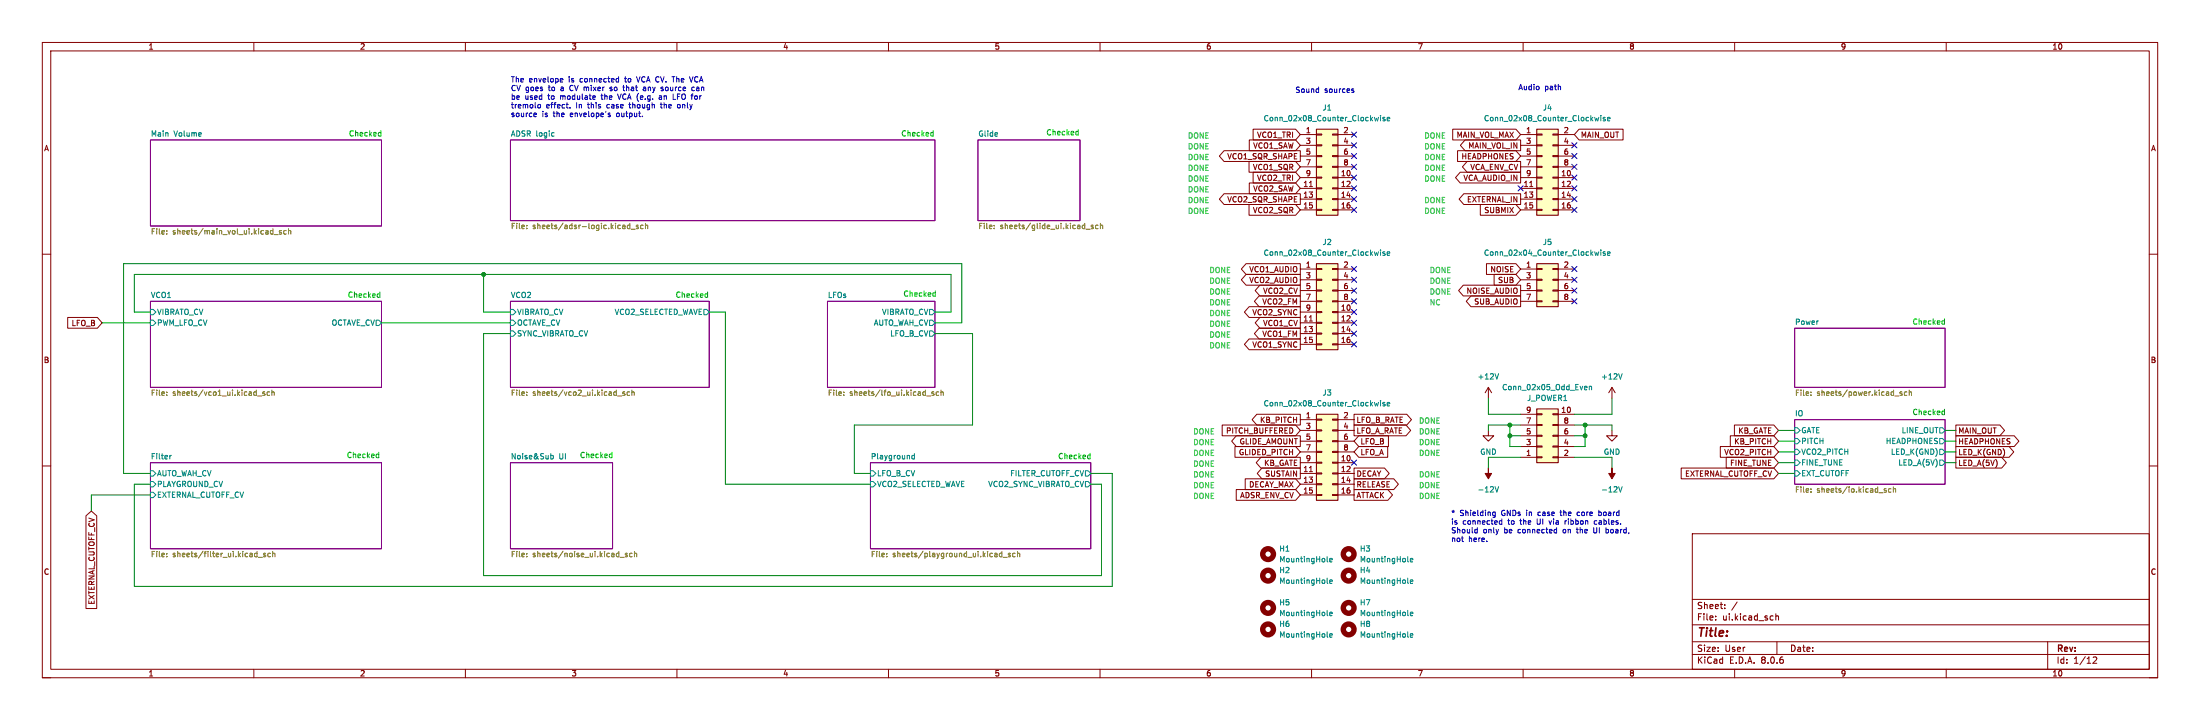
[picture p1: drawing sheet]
<svg xmlns="http://www.w3.org/2000/svg" width="520mm" height="170mm" viewBox="0 0 520 170" stroke-linecap="round" stroke-linejoin="round" font-family="sans-serif">
<g fill="none" stroke="#840000" stroke-width=".24">
<path d="M10 10h500v150h-500zM12 12h496v146h-496zM60 10v2M110 10v2M160 10v2M210 10v2M260 10v2M310 10v2M360 10v2M410 10v2M460 10v2M10 60h2"/>
<path d="M508 60h2M351.8 91.5l-.8 1.2M351.8 91.5v2.5M351.8 91.5l.8 1.2M10 110h2M351.8 101.6v1.3h1.3l-1.3 1.3-1.3-1.3h1.3M381 101.6v1.3h1.3l-1.3 1.3-1.3-1.3h1.3M508 110h2M400 126h108v32h-108zM60 158v2M110 158v2M160 158v2"/>
<path d="M210 158v2M260 158v2M310 158v2M360 158v2M400 154.5h108M400 151.5h108M400 147.5h108M400 141.5h108M405.5 146.3v.1M405.5 145.5v.1M407.7 143.6v.1M407.7 142.8v.1"/>
<path d="M410 158v2M410.6 142.1l-1.3 2M419.7 144.9v1.5M419.7 145.6l.6-.1 .1 .9M420 151.5v3M460 158v2M484 151.5v6.5M494.7 155.3l.6-.2 .3 .4-.9 1.1h.9M10 160h2M508 160h2"/>
</g>
<path d="M35.6 33h54.6v20.4h-54.6zM120.6 33h100.4v19.1h-100.4zM231.1 33h24.2v19.1h-24.2zM35.6 71.1h54.6v20.4h-54.6zM120.6 71.1h47v20.4h-47zM195.6 71.1h25.4v20.4h-25.4zM424.2 77.5h35.5v14h-35.5zM424.2 99.1h35.5v15.2h-35.5zM35.6 109.2h54.6v20.4h-54.6zM120.6 109.2h24.2v20.4h-24.2zM205.7 109.2h52.1v20.4h-52.1z" fill="none" stroke="#840084" stroke-width=".24"/>
<g fill="none" stroke="#008484" stroke-width=".24">
<path d="M130.8 31.3l.2 .1M131 32.1l-.2 .1M35.6 73.1h.6l.6 .6-.6 .6h-.6zM35.6 75.6h.6l.6 .6-.6 .7h-.6zM88.9 75.6h.6l.7 .6-.7 .7h-.6zM120.6 75.6h.7l.6 .6-.6 .7h-.7zM120.6 73.1h.7l.6 .6-.6 .6h-.7zM120.6 78.1h.7l.6 .7-.6 .6h-.7zM166.4 73.1h.6l.6 .6-.6 .6h-.6zM219.7 75.6h.6l.7 .6-.7 .7h-.6zM219.7 73.1h.6l.7 .6-.7 .6h-.6zM219.7 78.1h.6l.7 .7-.7 .6h-.6z"/>
<path d="M354.2 88.2l-.4 1.3M35.6 113.7h.6l.6 .6-.6 .7h-.6zM35.6 111.2h.6l.6 .6-.6 .6h-.6zM35.6 116.2h.6l.6 .7-.6 .6h-.6zM40.1 107.5v.9M40.5 107.5l-.4 .3M130.2 107.6l.3-.1 .3 .3-.1 .5h-.5M130.2 107.1v1.3M205.7 113.7h.7l.6 .6-.6 .7h-.7zM205.7 111.2h.7l.6 .6-.6 .6h-.7zM216.1 107.6l-.3-.1-.3 .3 .1 .5h.5M216.1 107.1v1.3"/>
<path d="M256.5 111.2h.7l.6 .6-.6 .6h-.7zM256.5 113.7h.7l.6 .6-.6 .7h-.7zM353.4 114.9l.4 1.3 .4-1.3M382.6 114.9l.4 1.3 .4-1.3M424.2 101h.6l.6 .6-.6 .7h-.6zM424.2 103.5h.6l.6 .7-.6 .6h-.6zM424.2 108.6h.6l.6 .6-.6 .7h-.6zM424.2 111.2h.6l.6 .6-.6 .6h-.6zM424.2 106.1h.6l.6 .6-.6 .6h-.6zM458.5 101h.6l.6 .6-.6 .7h-.6zM458.5 103.5h.6l.6 .7-.6 .6h-.6zM458.5 106.1h.6l.6 .6-.6 .6h-.6z"/>
<path d="M458.5 108.6h.6l.6 .6-.6 .7h-.6zM313.7 132.5l.2 .2M313.7 137.6l.2 .2M314.3 132.3l.6-.2-.1-.2-.3-.1-.2 .2v.6h.5M314.3 137.3l.6-.1-.1-.2-.3-.1-.2 .2v.6h.5M332.7 132.5l.2 .2M332.7 137.6l.2 .2M333.3 132.3l.6-.2v-.2l-.4-.1-.2 .2 .1 .6h.5M333.3 137.3l.6-.1v-.2l-.4-.1-.2 .2 .1 .6h.5M313.7 145.2l.2 .2M313.7 150.3l.2 .2M314.3 145l.6-.2-.1-.2-.3-.1-.2 .2v.6h.5"/>
<path d="M314.3 150l.6-.1-.1-.2-.3-.1-.2 .2v.6h.5M332.7 145.2l.2 .2M332.7 150.3l.2 .2M333.3 145l.6-.2v-.2l-.4-.1-.2 .2 .1 .6h.5M333.3 150l.6-.1v-.2l-.4-.1-.2 .2 .1 .6h.5"/>
</g>
<g fill="none" stroke="#848400" stroke-width=".24">
<path d="M39.4 55.2v.1M39.4 54.5v.1M64.8 55.4h1M66.5 54.5l-.3-.1-.2 .2 .1 .2 .4 .1v.3h-.5M67.7 54.5l-.4-.1-.3 .3 .2 .5h.5M68.2 54.5h.5v.8M68.2 54v1.3M124.5 53.9v.1M124.5 53.2v.1M148.9 52.7v1.3M148.9 53.2h-.4l-.2 .2 .1 .5h.5M149.2 54.1h.9"/>
<path d="M150.9 53.2h-.3l-.2 .1v.2l.5 .1v.3h-.5M152 53.2h-.3l-.3 .2 .1 .5h.5M152.6 53.3l.4-.1 .1 .8M152.6 52.7v1.3M235 53.9v.1M235 53.2v.1M256.7 54.1h1M258.4 53.2h-.3l-.2 .1 .1 .2 .4 .1v.3h-.5M259.5 53.2h-.3l-.3 .2 .2 .5h.4M260.1 53.3l.5-.1v.8M260.1 52.7v1.3M39.4 92.6v.1"/>
<path d="M39.4 93.3v.1M60.9 93.5h.9M62.6 92.6l-.3-.1-.2 .2v.2l.5 .1v.3h-.5M63.7 92.6l-.3-.1-.3 .3 .1 .5h.5M64.3 92.6h.4l.1 .8M64.3 92.1v1.3M124.5 92.6v.1M124.5 93.3v.1M146 93.5h.9M147.7 92.6l-.3-.1-.2 .2v.2l.5 .1v.3h-.5M148.8 92.6l-.4-.1-.2 .3 .1 .5h.5M149.4 92.6h.4l.1 .8"/>
<path d="M149.4 92.1v1.3M199.4 93.3v.1M199.4 92.6v.1M219 93.5h1M220.7 92.6l-.3-.1-.2 .2 .1 .2 .4 .1v.3h-.5M221.9 92.6l-.4-.1-.2 .3 .1 .5h.5M222.4 92.6h.5l.1 .8M222.4 92.1v1.3M428 92.6v.1M428 93.3v.1M447.9 93.5h.9M449.6 92.6l-.3-.1-.2 .2v.2l.5 .1v.3h-.5"/>
<path d="M450.7 92.6l-.4-.1-.2 .3 .1 .5h.5M451.3 92.6h.4l.1 .8M451.3 92.1v1.3M428 116.1v.1M428 115.4v.2M445.3 115.6l.6 .4-.2 .2h-.4M445.8 115.4h-.3l-.2 .2M447 115.4h-.4l-.2 .2 .1 .6h.5M447.5 115.5l.5-.1v.8M447.5 115v1.2M39.4 130.7v.1M39.4 131.4v.1"/>
<path d="M61.1 131.6h.9M62.8 130.7l-.3-.1-.2 .2v.2l.5 .1v.3h-.5M63.9 130.7l-.4-.1-.2 .3 .1 .5h.5M64.4 130.7h.5l.1 .8M64.4 130.2v1.3M124.5 130.7v.1M124.5 131.4v.1M146.6 131.6h.9M148.3 130.7l-.3-.1-.2 .2v.2l.5 .1v.3h-.5M149.4 130.7l-.3-.1-.3 .3 .1 .5h.5M150 130.7h.4l.1 .8M150 130.2v1.3"/>
<path d="M209.6 131.4v.1M209.6 130.7v.1M236.4 130.6l.4 .1M236.8 131.4l-.4 .1M236.8 130.2v1.3M237.1 131.6h1M238.8 130.7l-.3-.1-.2 .2 .1 .2 .4 .1v.3h-.5M239.9 130.7l-.3-.1-.3 .3 .2 .5h.4M240.5 130.7h.5v.8M240.5 130.2v1.3"/>
</g>
<g fill="none" stroke="#840000" stroke-width="1.3">
<circle cx="299.7" cy="130.8" r="1.27"/>
<circle cx="299.7" cy="135.9" r="1.27"/>
<circle cx="318.8" cy="135.9" r="1.27"/>
<circle cx="318.8" cy="130.8" r="1.27"/>
<circle cx="299.7" cy="148.6" r="1.27"/>
<circle cx="299.7" cy="143.5" r="1.27"/>
<circle cx="318.8" cy="148.6" r="1.27"/>
<circle cx="318.8" cy="143.5" r="1.27"/>
</g>
<g fill="#840000" stroke="#840000" stroke-width=".24">
<path d="M381 110.5v1.3h.8l-.8 1.3-.8-1.3h.8z"/>
<path d="M351.8 110.5v1.3h.8l-.8 1.3-.8-1.3h.8z"/>
</g>
<path d="M311.1 30.5h5.1v20.3h-5.1z" fill="#ffffc2"/>
<g fill="none" stroke="#840000" stroke-width=".24">
<path d="M307.3 31.8h3.8M307.3 34.3h3.8M307.3 36.9h3.8M307.3 39.4h3.8M311.1 39.3h1.3v.2h-1.3zM311.1 36.7h1.3v.3h-1.3zM311.1 34.2h1.3v.2h-1.3zM311.1 31.6h1.3v.3h-1.3zM315 39.3h1.2v.2h-1.2zM315 36.7h1.2v.3h-1.2zM315 34.2h1.2v.2h-1.2zM315 31.6h1.2v.3h-1.2z"/>
<path d="M316.2 31.8h3.8M316.2 34.3h3.8M316.2 36.9h3.8M316.2 39.4h3.8M307.3 41.9h3.8M307.3 44.5h3.8M307.3 47h3.8M307.3 49.6h3.8M309.5 44.1h.7M311.1 49.4h1.3v.3h-1.3zM311.1 46.9h1.3v.2h-1.3zM311.1 44.3h1.3v.3h-1.3z"/>
<path d="M311.1 41.8h1.3v.3h-1.3zM315 49.4h1.2v.3h-1.2zM315 46.9h1.2v.2h-1.2zM315 44.3h1.2v.3h-1.2zM315 41.8h1.2v.3h-1.2zM316.2 41.9h3.8M316.2 44.5h3.8M316.2 47h3.8M316.2 49.6h3.8M381 91.5l-.8 1.2M381 91.5v2.5M381 91.5l.8 1.2"/>
</g>
<path d="M311.1 30.5h5.1v20.3h-5.1z" fill="none" stroke="#840000" stroke-width=".25"/>
<path d="M325.8 27.7l-.2 .8-.3-.6M326.3 27.3v.1M326.3 27.7v.8M327.3 27.8l-.3-.1-.2 .2 .1 .2 .4 .1v.3h-.5M327.9 28.1l.6-.1-.1-.2-.3-.1-.2 .2v.6h.5M383.4 88.2l-.4 1.3" fill="none" stroke="#008484" stroke-width=".24"/>
<path d="M363.2 96.5h5.1v12.7h-5.1z" fill="#ffffc2"/>
<g fill="none" stroke="#840000" stroke-width=".24">
<path d="M359.4 97.8h3.8M363.2 97.7h1.3v.2h-1.3zM367 97.7h1.3v.2h-1.3zM368.3 97.8h3.8M359.4 108h3.8M359.4 105.4h3.8M359.4 102.9h3.8M359.4 100.4h3.8M363.2 100.2h1.3v.3h-1.3zM363.2 102.8h1.3v.2h-1.3zM363.2 105.3h1.3v.3h-1.3zM363.2 107.8h1.3v.3h-1.3z"/>
<path d="M367 100.2h1.3v.3h-1.3zM367 102.8h1.3v.2h-1.3zM367 105.3h1.3v.3h-1.3zM367 107.8h1.3v.3h-1.3zM368.3 108h3.8M368.3 105.4h3.8M368.3 102.9h3.8M368.3 100.4h3.8"/>
</g>
<path d="M363.2 96.5h5.1v12.7h-5.1z" fill="none" stroke="#840000" stroke-width=".25"/>
<path d="M374.7 91.2l.3 .1 .1 .2-.6 .1M375 92h-.3M375.6 91.3h.5l.1 .7M375.6 91.2v.8" fill="none" stroke="#008484" stroke-width=".24"/>
<path d="M311.1 97.8h5.1v20.3h-5.1z" fill="#ffffc2"/>
<g fill="none" stroke="#840000" stroke-width=".24">
<path d="M307.3 99.1h3.8M311.1 99h1.3v.2h-1.3zM315 99h1.2v.2h-1.2zM316.2 99.1h3.8M307.3 109.2h3.8M307.3 111.8h3.8M307.3 114.3h3.8M307.3 116.9h3.8M307.3 101.6h3.8M307.3 104.2h3.8M307.3 106.7h3.8M309.5 111.4h.7"/>
<path d="M311.1 116.7h1.3v.3h-1.3zM311.1 114.2h1.3v.3h-1.3zM311.1 111.7h1.3v.2h-1.3zM311.1 109.1h1.3v.3h-1.3zM311.1 106.6h1.3v.2h-1.3zM311.1 104h1.3v.3h-1.3zM311.1 101.5h1.3v.3h-1.3zM315 116.7h1.2v.3h-1.2zM315 114.2h1.2v.3h-1.2zM315 111.7h1.2v.2h-1.2zM315 109.1h1.2v.3h-1.2zM315 106.6h1.2v.2h-1.2z"/>
<path d="M315 104h1.2v.3h-1.2zM315 101.5h1.2v.3h-1.2zM316.2 109.2h3.8M316.2 111.8h3.8M316.2 114.3h3.8M316.2 116.9h3.8M316.2 101.6h3.8M316.2 104.2h3.8M316.2 106.7h3.8"/>
</g>
<path d="M311.1 97.8h5.1v20.3h-5.1z" fill="none" stroke="#840000" stroke-width=".25"/>
<path d="M325.8 95l-.2 .9-.3-.7M326.3 94.6v.1M326.3 95v.9M327.3 95.1l-.3-.1-.2 .2 .1 .2 .4 .1v.3h-.5M327.9 95.4l.6-.1-.1-.2-.3-.1-.2 .2v.6h.5" fill="none" stroke="#008484" stroke-width=".24"/>
<path d="M363.2 30.5h5.1v20.3h-5.1z" fill="#ffffc2"/>
<g fill="none" stroke="#840000" stroke-width=".24">
<path d="M359.4 31.8h3.8M359.4 34.3h3.8M359.4 36.9h3.8M359.4 39.4h3.8M363.2 39.3h1.3v.2h-1.3zM363.2 36.7h1.3v.3h-1.3zM363.2 34.2h1.3v.2h-1.3zM363.2 31.6h1.3v.3h-1.3zM367 39.3h1.3v.2h-1.3zM367 36.7h1.3v.3h-1.3zM367 34.2h1.3v.2h-1.3zM367 31.6h1.3v.3h-1.3z"/>
<path d="M368.3 31.8h3.8M368.3 34.3h3.8M368.3 36.9h3.8M368.3 39.4h3.8M359.4 41.9h3.8M359.4 44.5h3.8M359.4 47h3.8M359.4 49.6h3.8M361.6 44.1h.7M363.2 49.4h1.3v.3h-1.3zM363.2 46.9h1.3v.2h-1.3zM363.2 44.3h1.3v.3h-1.3z"/>
<path d="M363.2 41.8h1.3v.3h-1.3zM367 49.4h1.3v.3h-1.3zM367 46.9h1.3v.2h-1.3zM367 44.3h1.3v.3h-1.3zM367 41.8h1.3v.3h-1.3zM368.3 41.9h3.8M368.3 44.5h3.8M368.3 47h3.8M368.3 49.6h3.8"/>
</g>
<path d="M363.2 30.5h5.1v20.3h-5.1z" fill="none" stroke="#840000" stroke-width=".25"/>
<path d="M377.9 27.7l-.3 .8-.2-.6M378.4 27.3v.1M378.4 27.7v.8M379.4 27.8l-.3-.1-.2 .2 .1 .2 .4 .1v.3h-.5M379.9 28.1l.6-.1v-.2l-.4-.1-.2 .2 .1 .6h.5" fill="none" stroke="#008484" stroke-width=".24"/>
<path d="M311.1 62.3h5.1v20.3h-5.1z" fill="#ffffc2"/>
<g fill="none" stroke="#840000" stroke-width=".24">
<path d="M307.3 63.5h3.8M307.3 73.7h3.8M307.3 76.2h3.8M307.3 78.8h3.8M307.3 66.1h3.8M307.3 68.6h3.8M307.3 71.1h3.8M309.5 75.8h.7M311.1 78.6h1.3v.3h-1.3zM311.1 76.1h1.3v.3h-1.3zM311.1 73.6h1.3v.2h-1.3zM311.1 71h1.3v.3h-1.3z"/>
<path d="M311.1 68.5h1.3v.2h-1.3zM311.1 65.9h1.3v.3h-1.3zM311.1 63.4h1.3v.3h-1.3zM315 78.6h1.2v.3h-1.2zM315 76.1h1.2v.3h-1.2zM315 73.6h1.2v.2h-1.2zM315 71h1.2v.3h-1.2zM315 68.5h1.2v.2h-1.2zM315 65.9h1.2v.3h-1.2zM315 63.4h1.2v.3h-1.2zM316.2 63.5h3.8M316.2 73.7h3.8"/>
<path d="M316.2 76.2h3.8M316.2 78.8h3.8M316.2 66.1h3.8M316.2 68.6h3.8M316.2 71.1h3.8M307.3 81.3h3.8M311.1 81.2h1.3v.2h-1.3zM315 81.2h1.2v.2h-1.2zM316.2 81.3h3.8"/>
</g>
<path d="M311.1 62.3h5.1v20.3h-5.1z" fill="none" stroke="#840000" stroke-width=".25"/>
<path d="M325.8 59.4l-.2 .9-.3-.6M326.3 59v.1M326.3 59.4v.9M327.3 59.5l-.3-.1-.2 .2 .1 .2 .4 .1v.3h-.5M327.9 59.9l.6-.1-.1-.3-.3-.1-.2 .2v.6h.5" fill="none" stroke="#008484" stroke-width=".24"/>
<path d="M363.2 62.3h5.1v10.1h-5.1z" fill="#ffffc2"/>
<g fill="none" stroke="#840000" stroke-width=".24">
<path d="M289.3 35.6h18v2.5h-18l-1.1-1.2zM295.2 38.1h11l1.1 1.3-1.1 1.3h-11zM295.3 33h10.9l1.1 1.3-1.1 1.3h-10.9zM296.2 30.5h10l1.1 1.3-1.1 1.2h-10zM343.4 30.5h14.9l1.1 1.3-1.1 1.2h-14.9zM344.5 35.6h13.8l1.1 1.3-1.1 1.2h-13.8zM346.3 33h13.1v2.6h-13.1l-1.1-1.3zM346.8 38.1h12.6v2.6h-12.6l-1.1-1.3zM373.2 30.5h10.4v2.5h-10.4l-1.1-1.2zM289.3 45.7h18v2.6h-18l-1.1-1.3zM295.2 48.3h11l1.1 1.3-1.1 1.2h-11zM295.3 43.2h10.9l1.1 1.3-1.1 1.2h-10.9z"/>
<path d="M296.2 40.7h10l1.1 1.2-1.1 1.3h-10zM345.1 40.7h14.3v2.5h-14.3l-1.1-1.3zM346 45.7h13.4v2.6h-13.4l-1.1-1.3zM349.9 48.3h8.4l1.1 1.3-1.1 1.2h-8.4zM16 75h7l1.1 1.2-1.1 1.3h-7zM294.5 64.8h12.8v2.5h-12.8l-1.1-1.2zM294.5 62.3h12.8v2.5h-12.8l-1.1-1.3zM295.2 72.4h12.1v2.6h-12.1l-1.1-1.3zM297.6 69.9h9.7v2.5h-9.7l-1.1-1.3zM297.6 77.5h9.7v2.5h-9.7l-1.1-1.2zM297.8 67.3h9.5v2.6h-9.5l-1.1-1.3zM297.8 75h9.5v2.5h-9.5l-1.1-1.3z"/>
<path d="M345.9 67.3h13.5v2.6h-13.5l-1.2-1.3zM347.7 69.9h11.7v2.5h-11.7l-1.1-1.3zM351.3 62.3h7l1.1 1.2-1.1 1.3h-7zM353.2 64.8h5.1l1.1 1.3-1.1 1.2h-5.1zM359.4 63.5h3.8M359.4 66.1h3.8M359.4 68.6h3.8M359.4 71.1h3.8M363.2 71h1.3v.3h-1.3zM363.2 68.5h1.3v.2h-1.3zM363.2 65.9h1.3v.3h-1.3zM363.2 63.4h1.3v.3h-1.3z"/>
<path d="M367 71h1.3v.3h-1.3zM367 68.5h1.3v.2h-1.3zM367 65.9h1.3v.3h-1.3zM367 63.4h1.3v.3h-1.3zM368.3 63.5h3.8M368.3 66.1h3.8M368.3 68.6h3.8M368.3 71.1h3.8M295.2 80h12.1v2.6h-12.1l-1.1-1.3zM297.1 97.8h10.2v2.6h-10.2l-1.2-1.3zM320 97.8h12.5l1.1 1.3-1.1 1.3h-12.5zM288.9 100.4h17.3l1.1 1.2-1.1 1.3h-17.3z"/>
<path d="M291.9 105.4h14.3l1.1 1.3-1.1 1.3h-14.3zM292.2 115.6h14l1.1 1.3-1.1 1.2h-14zM292.2 102.9h15.1v2.5h-15.1l-1.1-1.2zM294.3 113.1h11.9l1.1 1.2-1.1 1.3h-11.9zM298 108h9.3v2.5h-9.3l-1.1-1.3zM298.3 110.5h9v2.6h-9l-1.1-1.3zM320 110.5h7.2l1.2 1.3-1.2 1.3h-7.2zM320 115.6h8l1.1 1.3-1.1 1.2h-8zM320 113.1h9.4l1.1 1.2-1.1 1.3h-9.4zM320 100.4h12.3l1.1 1.2-1.1 1.3h-12.3zM321.2 105.4h6.8v2.6h-6.8l-1.2-1.3zM321.2 102.9h7v2.5h-7l-1.2-1.2z"/>
<path d="M397.4 110.5h21.9l1.1 1.3-1.1 1.3h-21.9zM406.6 105.4h12.7l1.1 1.3-1.1 1.3h-12.7zM408 108h11.3l1.1 1.2-1.1 1.3h-11.3zM409 102.9h10.3l1.1 1.3-1.1 1.2h-10.3zM409.9 100.4h9.4l1.1 1.2-1.1 1.3h-9.4zM462.3 108h10.8l1.1 1.2-1.1 1.3h-10.8zM462.3 102.9h13.8l1.1 1.3-1.1 1.2h-13.8zM462.3 100.4h10.4l1.1 1.2-1.1 1.3h-10.4zM462.3 105.4h12.6l1.1 1.3-1.1 1.3h-12.6zM20.3 121.8l1.3-1.1 1.3 1.1v21.9h-2.6z"/>
</g>
<path d="M363.2 62.3h5.1v10.1h-5.1z" fill="none" stroke="#840000" stroke-width=".25"/>
<path d="M377.9 59.4l-.3 .9-.2-.6M378.4 59v.1M378.4 59.4v.9M379.4 59.5l-.3-.1-.2 .2 .1 .2 .4 .1v.3h-.5M379.9 59.9l.6-.1v-.3l-.4-.1-.2 .2 .1 .6h.5" fill="none" stroke="#008484" stroke-width=".24"/>
<g fill="none" stroke="#0000c2" stroke-width=".24">
<path d="M132.6 18.5l.4 .1v.2l-.6 .1M133 19.3l-.4 .1M145.8 18.5l.4 .1M146.2 19.3l-.4 .1M146.2 18.1v1.3M150.4 18.1l.5 1.3M163.8 18.1l-.4 1.3M126.4 26.7l.3 .1 .1 .2-.6 .1M126.7 27.5l-.3 .1M127.1 24.9l.2-.2 .5 .2-.2 .5-.3 .1-.2-.2M134.7 25.4v.1M140.3 22.6l.3 .1 .1 .2-.6 .1"/>
<path d="M140.6 23.4l-.3 .1M143.9 27.1l.4 .3-.4 .2M143.9 26.7l.3 .1M144.2 21.4h.3M144.5 20.6l-.3 .2 .3 .2M146 22.2l.4 1.3M147.2 20.6h.5M147.4 21.4h.3M148.6 24.7h.5M148.8 24.2l.1 1.2M152.1 20.6h.5v.8M152.6 20.9l-.6 .2 .2 .3h.4"/>
<path d="M155.8 22.7h.5M156.1 24.7h.5M156.2 24.2v1.1l.4 .2M156.4 22.9l-.6 .3 .1 .3 .5-.1M156.7 21.1v.3M159.1 23.5h.6M160.7 24.7h-.3l-.3 .2 .1 .5h.5M163.6 21.3l.5 .1M164.1 20.6l-.5 .1M164.7 21v.4M319.7 21.4l.3 .3-.4 .1M319.7 21l.3 .1"/>
<path d="M348.8 125l.4 .1M349.2 124.6v1.2M349.2 125.8h-.4M352.8 121.5l.2 .2h.4M353.4 120.9l-.1 1.2M353.4 121l-.4-.1-.2 .2M354.4 123.6l.2 .2 .4-.1M355 122.5v1.3M355 123l-.4-.1-.2 .3M366.1 122.9l.3 .9M367.6 125l.3 .1M367.9 125.8h-.3"/>
<path d="M367.9 124.6v1.2M368.7 120.9h.5M368.9 120.5v1.2M369.9 122.9v.9M370.3 122.9l-.4 .3M372.6 125h.5M372.8 124.6v1.2M373.2 120.9l-.4 .2v.5l.4 .1M376.7 124.6v1l.5 .2M377.4 123l-.4-.1-.2 .3 .1 .5h.5M377.9 121h.5M377.9 120.5v1.2"/>
<path d="M378.4 121.6l-.5 .1M379.7 125l.4 .1M380.1 125.7l-.4 .1"/>
</g>
<g fill="none" stroke="#008400" stroke-width=".24">
<path d="M24.1 76.2h11.5M35.6 73.7h-3.9v-8.9h193.1v8.9h-3.8M90.2 76.2h30.4M114.3 64.8v8.9h6.3M120.6 78.8h-6.3v57.1h146v-21.6h-2.5M167.6 73.7h3.8v40.6h34.3M221 76.2h6.3v-13.9h-198.1v49.5h6.4M221 78.8h8.9v21.6h-28v11.4h3.8M351.8 94v3.8h7.6M381 94v3.8h-8.9M35.6 116.9h-14v3.8M257.8 111.8h5.1v26.7h-231.2v-24.2h3.9"/>
<path d="M356.9 100.4v5h2.5M356.9 102.9h2.5M359.4 100.4h-7.6v1.2M359.4 108h-7.6v2.5M372.1 100.4h8.9v1.2M372.1 108h8.9v2.5M372.1 102.9h2.5M374.6 100.4v5h-2.5M420.4 111.8h3.8M420.4 109.2h3.8M420.4 104.2h3.8M420.4 106.7h3.8"/>
<path d="M420.4 101.6h3.8M459.7 109.2h2.6M459.7 104.2h2.6M459.7 106.7h2.6M459.7 101.6h2.6"/>
</g>
<g fill="none" stroke="#000084" stroke-width=".24">
<path d="M319.4 36.2l1.2 1.3M319.4 33.7l1.2 1.2M319.4 38.8l1.2 1.2M319.4 31.2l1.2 1.2M320.6 36.2l-1.2 1.3M320.6 33.7l-1.2 1.2M320.6 38.8l-1.2 1.2M320.6 31.2l-1.2 1.2M371.5 33.7l1.2 1.2M371.5 38.8l1.2 1.2M371.5 36.2l1.2 1.3M372.7 33.7l-1.2 1.2"/>
<path d="M372.7 38.8l-1.2 1.2M372.7 36.2l-1.2 1.3M319.4 41.3l1.2 1.2M319.4 43.9l1.2 1.2M319.4 46.4l1.2 1.2M319.4 48.9l1.2 1.3M320.6 41.3l-1.2 1.2M320.6 43.9l-1.2 1.2M320.6 46.4l-1.2 1.2M320.6 48.9l-1.2 1.3M358.8 43.9l1.2 1.2M360 43.9l-1.2 1.2"/>
<path d="M371.5 48.9l1.2 1.3M371.5 46.4l1.2 1.2M371.5 41.3l1.2 1.2M371.5 43.9l1.2 1.2M372.7 48.9l-1.2 1.3M372.7 46.4l-1.2 1.2M372.7 41.3l-1.2 1.2M372.7 43.9l-1.2 1.2M319.4 78.2l1.2 1.2M319.4 65.5l1.2 1.2M319.4 62.9l1.2 1.2M319.4 70.5l1.2 1.3"/>
<path d="M319.4 68l1.2 1.2M319.4 73.1l1.2 1.2M319.4 75.6l1.2 1.2M320.6 78.2l-1.2 1.2M320.6 65.5l-1.2 1.2M320.6 62.9l-1.2 1.2M320.6 70.5l-1.2 1.3M320.6 68l-1.2 1.2M320.6 73.1l-1.2 1.2M320.6 75.6l-1.2 1.2M371.5 62.9l1.2 1.2M371.5 65.5l1.2 1.2"/>
<path d="M371.5 68l1.2 1.2M371.5 70.5l1.2 1.3M372.7 62.9l-1.2 1.2M372.7 65.5l-1.2 1.2M372.7 68l-1.2 1.2M372.7 70.5l-1.2 1.3M319.4 80.7l1.2 1.2M320.6 80.7l-1.2 1.2M319.4 108.6l1.2 1.3M320.6 108.6l-1.2 1.3"/>
</g>
<g fill="#008400" stroke="#008400" stroke-width=".24">
<circle cx="356.9" cy="100.4" r=".46"/>
<circle cx="374.6" cy="102.9" r=".46"/>
<circle cx="374.6" cy="100.4" r=".46"/>
<circle cx="356.9" cy="102.9" r=".46"/>
<circle cx="114.3" cy="64.8" r=".46"/>
</g>
<text font-size="2.8" fill="#840000" x="401" y="150.9">Title:</text>
<g font-size="2.1" fill="#840000">
<text x="401" y="146.7">File:</text>
<text x="401" y="144">Sheet:</text>
<text x="407.1" y="146.7">ui.kicad_sch</text>
<text x="401" y="154.1">Size:</text>
<text x="407.6" y="154.1">User</text>
<text x="423" y="154.1">Date:</text>
<text x="486" y="154.3">Rev:</text>
<text x="401" y="156.9">KiCad</text>
<text x="408.7" y="156.9">E.D.A.</text>
<text x="416.3" y="156.9">8.0.6</text>
<text x="486" y="156.9">Id:</text>
<text x="490.1" y="156.9">1/12</text>
</g>
<g font-size="1.8" fill="#840000">
<text x="35" y="11.9">1</text>
<text x="85" y="11.9">2</text>
<text x="135" y="11.9">3</text>
<text x="185" y="11.9">4</text>
<text x="235" y="11.9">5</text>
<text x="285" y="11.9">6</text>
<text x="335" y="11.9">7</text>
<text x="385" y="11.9">8</text>
<text x="435" y="11.9">9</text>
<text x="485" y="11.9">10</text>
<text x="10.3" y="35.9">A</text>
<text x="296.1" y="35.3">VCO1_SAW</text>
<text x="297" y="32.7">VCO1_TRI</text>
<text x="308.5" y="31.5">1</text>
<text x="308.5" y="34.1">3</text>
<text x="317.4" y="31.5">2</text>
<text x="317.4" y="34.1">4</text>
<text x="344.2" y="32.7">MAIN_VOL_MAX</text>
<text x="346.9" y="35.3">MAIN_VOL_IN</text>
<text x="360.6" y="31.5">1</text>
<text x="360.6" y="34.1">3</text>
<text x="369.5" y="31.5">2</text>
<text x="369.5" y="34.1">4</text>
<text x="373.5" y="32.7">MAIN_OUT</text>
<text x="508.3" y="35.9">A</text>
<text x="290" y="37.8">VCO1_SQR_SHAPE</text>
<text x="296" y="40.3">VCO1_SQR</text>
<text x="308.5" y="36.6">5</text>
<text x="308.5" y="39.1">7</text>
<text x="308.5" y="41.7">9</text>
<text x="316.8" y="41.7">10</text>
<text x="317.4" y="36.6">6</text>
<text x="317.4" y="39.1">8</text>
<text x="345.3" y="37.8">HEADPHONES</text>
<text x="347.4" y="40.3">VCA_ENV_CV</text>
<text x="360.6" y="36.6">5</text>
<text x="360.6" y="39.1">7</text>
<text x="360.6" y="41.7">9</text>
<text x="368.9" y="41.7">10</text>
<text x="369.5" y="36.6">6</text>
<text x="369.5" y="39.1">8</text>
<text x="290" y="48">VCO2_SQR_SHAPE</text>
<text x="296.1" y="45.4">VCO2_SAW</text>
<text x="297" y="42.9">VCO2_TRI</text>
<text x="307.9" y="44.2">11</text>
<text x="307.9" y="46.8">13</text>
<text x="316.8" y="44.2">12</text>
<text x="316.8" y="46.8">14</text>
<text x="345.8" y="42.9">VCA_AUDIO_IN</text>
<text x="346.6" y="48">EXTERNAL_IN</text>
<text x="360" y="44.2">11</text>
<text x="360" y="46.8">13</text>
<text x="368.9" y="44.2">12</text>
<text x="368.9" y="46.8">14</text>
<text x="296" y="50.5">VCO2_SQR</text>
<text x="307.9" y="49.3">15</text>
<text x="316.8" y="49.3">16</text>
<text x="350.7" y="50.5">SUBMIX</text>
<text x="360" y="49.3">15</text>
<text x="368.9" y="49.3">16</text>
<text x="295.2" y="64.5">VCO1_AUDIO</text>
<text x="308.5" y="63.3">1</text>
<text x="308.5" y="65.8">3</text>
<text x="317.4" y="63.3">2</text>
<text x="317.4" y="65.8">4</text>
<text x="352.2" y="64.5">NOISE</text>
<text x="360.6" y="63.3">1</text>
<text x="360.6" y="65.8">3</text>
<text x="369.5" y="63.3">2</text>
<text x="369.5" y="65.8">4</text>
<text x="295.2" y="67">VCO2_AUDIO</text>
<text x="298.4" y="69.6">VCO2_CV</text>
<text x="308.5" y="68.4">5</text>
<text x="308.5" y="70.9">7</text>
<text x="317.4" y="68.4">6</text>
<text x="317.4" y="70.9">8</text>
<text x="346.5" y="69.6">NOISE_AUDIO</text>
<text x="354" y="67">SUB</text>
<text x="360.6" y="68.4">5</text>
<text x="360.6" y="70.9">7</text>
<text x="369.5" y="68.4">6</text>
<text x="369.5" y="70.9">8</text>
<text x="16.8" y="77.2">LFO_B</text>
<text x="295.9" y="74.6">VCO2_SYNC</text>
<text x="298.3" y="72.1">VCO2_FM</text>
<text x="298.4" y="77.2">VCO1_CV</text>
<text x="307.9" y="76">11</text>
<text x="308.5" y="73.4">9</text>
<text x="316.8" y="73.4">10</text>
<text x="316.8" y="76">12</text>
<text x="348.3" y="72.1">SUB_AUDIO</text>
<text x="295.9" y="82.3">VCO1_SYNC</text>
<text x="298.3" y="79.7">VCO1_FM</text>
<text x="307.9" y="78.5">13</text>
<text x="307.9" y="81.1">15</text>
<text x="316.8" y="78.5">14</text>
<text x="316.8" y="81.1">16</text>
<text x="10.3" y="85.9">B</text>
<text x="508.2" y="85.9">B</text>
<text x="297.7" y="100">KB_PITCH</text>
<text x="308.5" y="98.8">1</text>
<text x="308.5" y="101.4">3</text>
<text x="317.4" y="98.8">2</text>
<text x="317.4" y="101.4">4</text>
<text x="320.5" y="100">LFO_B_RATE</text>
<text x="360.6" y="100.1">7</text>
<text x="360.6" y="97.6">9</text>
<text x="368.9" y="97.6">10</text>
<text x="369.5" y="100.1">8</text>
<text x="289.7" y="102.6">PITCH_BUFFERED</text>
<text x="292.7" y="107.7">GLIDED_PITCH</text>
<text x="292.9" y="105.1">GLIDE_AMOUNT</text>
<text x="308.5" y="103.9">5</text>
<text x="308.5" y="106.5">7</text>
<text x="317.4" y="103.9">6</text>
<text x="317.4" y="106.5">8</text>
<text x="320.5" y="102.6">LFO_A_RATE</text>
<text x="321.5" y="107.7">LFO_A</text>
<text x="321.5" y="105.1">LFO_B</text>
<text x="360.6" y="107.7">1</text>
<text x="360.6" y="105.2">3</text>
<text x="360.6" y="102.6">5</text>
<text x="369.5" y="107.7">2</text>
<text x="369.5" y="105.2">4</text>
<text x="369.5" y="102.6">6</text>
<text x="407.4" y="107.7">VCO2_PITCH</text>
<text x="409.8" y="105.1">KB_PITCH</text>
<text x="410.8" y="102.6">KB_GATE</text>
<text x="462.8" y="105.1">HEADPHONES</text>
<text x="462.8" y="102.6">MAIN_OUT</text>
<text x="462.8" y="107.7">LED_K(GND)</text>
<text x="298.7" y="110.2">KB_GATE</text>
<text x="298.9" y="112.7">SUSTAIN</text>
<text x="307.9" y="111.5">11</text>
<text x="308.5" y="109">9</text>
<text x="316.8" y="109">10</text>
<text x="316.8" y="111.5">12</text>
<text x="320.5" y="112.7">DECAY</text>
<text x="398.2" y="112.7">EXTERNAL_CUTOFF_CV</text>
<text x="408.8" y="110.2">FINE_TUNE</text>
<text x="462.8" y="110.2">LED_A(5V)</text>
<text x="293" y="117.8">ADSR_ENV_CV</text>
<text x="295.1" y="115.3">DECAY_MAX</text>
<text x="307.9" y="114.1">13</text>
<text x="307.9" y="116.6">15</text>
<text x="316.8" y="114.1">14</text>
<text x="316.8" y="116.6">16</text>
<text x="320.5" y="117.8">ATTACK</text>
<text x="320.5" y="115.3">RELEASE</text>
<text x="10.3" y="135.9">C</text>
<text x="508.2" y="135.9">C</text>
<text x="22.5" y="142.9" transform="rotate(-90 22.5 142.9)">EXTERNAL_CUTOFF_CV</text>
<text x="35" y="159.9">1</text>
<text x="85" y="159.9">2</text>
<text x="135" y="159.9">3</text>
<text x="185" y="159.9">4</text>
<text x="235" y="159.9">5</text>
<text x="285" y="159.9">6</text>
<text x="335" y="159.9">7</text>
<text x="385" y="159.9">8</text>
<text x="435" y="159.9">9</text>
<text x="485" y="159.9">10</text>
</g>
<g font-size="1.8" fill="#0000c2">
<text x="120.6" y="19.5">The</text>
<text x="120.6" y="21.6">CV goes</text>
<text x="120.6" y="23.6">be</text>
<text x="124.1" y="23.6">used</text>
<text x="125" y="19.5">envelope</text>
<text x="129.6" y="23.6">to</text>
<text x="129.8" y="21.6">to</text>
<text x="132.7" y="23.6">modulate</text>
<text x="132.8" y="21.6">a</text>
<text x="134.5" y="19.5">is</text>
<text x="135.1" y="21.6">CV mixer</text>
<text x="137.3" y="19.5">connected</text>
<text x="142.6" y="23.6">the</text>
<text x="145" y="21.6">so</text>
<text x="146.8" y="23.6">VCA (e.g.</text>
<text x="148.2" y="19.5">to</text>
<text x="148.4" y="21.6">that</text>
<text x="151.2" y="19.5">VCA CV. The</text>
<text x="153.3" y="21.6">any</text>
<text x="156.8" y="23.6">an</text>
<text x="157.7" y="21.6">source</text>
<text x="160.3" y="23.6">LFO for</text>
<text x="164.4" y="19.5">VCA</text>
<text x="165.2" y="21.6">can</text>
<text x="306.1" y="22">Sound</text>
<text x="313" y="22">sources</text>
<text x="358.8" y="21.4">Audio</text>
<text x="365.1" y="21.4">path</text>
<text x="120.6" y="25.7">tremolo</text>
<text x="120.6" y="27.7">source</text>
<text x="128.1" y="27.7">is</text>
<text x="129.1" y="25.7">effect.</text>
<text x="130.9" y="27.7">the</text>
<text x="135" y="27.7">envelope's</text>
<text x="136.3" y="25.7">In</text>
<text x="139.2" y="25.7">this</text>
<text x="143.9" y="25.7">case</text>
<text x="146.2" y="27.7">output.</text>
<text x="149.4" y="25.7">though</text>
<text x="157.1" y="25.7">the</text>
<text x="161.2" y="25.7">only</text>
<text x="342.9" y="121.9">*</text>
<text x="342.9" y="124">is</text>
<text x="345" y="121.9">Shielding</text>
<text x="345.7" y="124">connected</text>
<text x="355" y="121.9">GNDs</text>
<text x="356.5" y="124">to</text>
<text x="359.6" y="124">the</text>
<text x="361" y="121.9">in</text>
<text x="363.7" y="124">UI</text>
<text x="364" y="121.9">case</text>
<text x="366.8" y="124">via</text>
<text x="369.5" y="121.9">the</text>
<text x="370.7" y="124">ribbon</text>
<text x="373.6" y="121.9">core</text>
<text x="377.9" y="124">cables.</text>
<text x="378.9" y="121.9">board</text>
<text x="342.9" y="126">Should</text>
<text x="342.9" y="128">not</text>
<text x="347.1" y="128">here.</text>
<text x="350.5" y="126">only</text>
<text x="355.6" y="126">be</text>
<text x="359.1" y="126">connected</text>
<text x="369.9" y="126">on</text>
<text x="373.4" y="126">the</text>
<text x="377.5" y="126">UI</text>
<text x="380.6" y="126">board,</text>
</g>
<g font-size="1.8" fill="#008484">
<text x="298.6" y="28.8">Conn_02x08_Counter_Clockwise</text>
<text x="312.5" y="26.3">J1</text>
<text x="350.6" y="28.8">Conn_02x08_Counter_Clockwise</text>
<text x="364.6" y="26.3">J4</text>
<text x="35.6" y="32.3">Main</text>
<text x="41.1" y="32.3">Volume</text>
<text x="120.6" y="32.3">ADSR logic</text>
<text x="231.1" y="32.3">Glide</text>
<text x="312.5" y="58">J2</text>
<text x="364.6" y="58">J5</text>
<text x="298.6" y="60.6">Conn_02x08_Counter_Clockwise</text>
<text x="350.6" y="60.6">Conn_02x04_Counter_Clockwise</text>
<text x="35.6" y="70.4">VCO1</text>
<text x="120.6" y="70.4">VCO2</text>
<text x="195.6" y="70.4">LFOs</text>
<text x="37" y="74.5">VIBRATO_CV</text>
<text x="37" y="77.1">PWM_LFO_CV</text>
<text x="78.3" y="77.1">OCTAVE_CV</text>
<text x="122.1" y="77.1">OCTAVE_CV</text>
<text x="122.1" y="74.5">VIBRATO_CV</text>
<text x="145.2" y="74.5">VCO2_SELECTED_WAVE</text>
<text x="206.4" y="77.1">AUTO_WAH_CV</text>
<text x="208.4" y="74.5">VIBRATO_CV</text>
<text x="424.2" y="76.8">Power</text>
<text x="122.1" y="79.6">SYNC_VIBRATO_CV</text>
<text x="210.3" y="79.6">LFO_B_CV</text>
<text x="349.1" y="89.8">+12V</text>
<text x="378.4" y="89.8">+12V</text>
<text x="312.5" y="93.6">J3</text>
<text x="354.9" y="92.3">Conn_02x05_Odd_Even</text>
<text x="360.9" y="94.9">J_POWER1</text>
<text x="298.6" y="96.1">Conn_02x08_Counter_Clockwise</text>
<text x="424.2" y="98.4">IO</text>
<text x="349.8" y="107.6">GND</text>
<text x="379" y="107.6">GND</text>
<text x="425.6" y="102.5">GATE</text>
<text x="425.6" y="105">PITCH</text>
<text x="425.6" y="107.6">VCO2_PITCH</text>
<text x="445.6" y="105">HEADPHONES</text>
<text x="446.8" y="107.6">LED_K(GND)</text>
<text x="449.4" y="102.5">LINE_OUT</text>
<text x="35.6" y="108.5">Filter</text>
<text x="37" y="112.6">AUTO_WAH_CV</text>
<text x="120.6" y="108.5">Noise&amp;Sub</text>
<text x="132.1" y="108.5">UI</text>
<text x="205.7" y="108.5">Playground</text>
<text x="207.2" y="112.6">LFO_B_CV</text>
<text x="238.7" y="112.6">FILTER_CUTOFF_CV</text>
<text x="425.6" y="110.1">FINE_TUNE</text>
<text x="425.6" y="112.6">EXT_CUTOFF</text>
<text x="448.6" y="110.1">LED_A(5V)</text>
<text x="37" y="115.2">PLAYGROUND_CV</text>
<text x="37" y="117.7">EXTERNAL_CUTOFF_CV</text>
<text x="207.2" y="115.2">VCO2_SELECTED_WAVE</text>
<text x="233.5" y="115.2">VCO2_SYNC_VIBRATO_CV</text>
<text x="349.1" y="116.5">-12V</text>
<text x="378.4" y="116.5">-12V</text>
<text x="302.3" y="130.4">H1</text>
<text x="321.3" y="130.4">H3</text>
<text x="302.3" y="133">MountingHole</text>
<text x="302.3" y="135.5">H2</text>
<text x="321.3" y="133">MountingHole</text>
<text x="321.3" y="135.5">H4</text>
<text x="302.3" y="143.1">H5</text>
<text x="302.3" y="138">MountingHole</text>
<text x="321.3" y="138">MountingHole</text>
<text x="321.3" y="143.1">H7</text>
<text x="302.3" y="145.7">MountingHole</text>
<text x="302.3" y="148.2">H6</text>
<text x="321.3" y="145.7">MountingHole</text>
<text x="321.3" y="148.2">H8</text>
<text x="302.3" y="150.7">MountingHole</text>
<text x="321.3" y="150.7">MountingHole</text>
</g>
<g font-size="1.8" fill="#0f0">
<text x="82.3" y="32.3">Checked</text>
<text x="212.9" y="32.3">Checked</text>
<text x="247.1" y="32">Checked</text>
<text x="82" y="70.4">Checked</text>
<text x="159.5" y="70.4">Checked</text>
<text x="213.4" y="70.1">Checked</text>
<text x="451.9" y="76.7">Checked</text>
<text x="451.9" y="98.1">Checked</text>
<text x="81.8" y="108.2">Checked</text>
<text x="136.9" y="108.2">Checked</text>
<text x="249.9" y="108.5">Checked</text>
</g>
<g font-size="1.8" fill="#2fc542">
<text x="280.7" y="35.3">DONE</text>
<text x="280.7" y="32.8">DONE</text>
<text x="336.5" y="32.8">DONE</text>
<text x="336.5" y="35.3">DONE</text>
<text x="280.7" y="37.9">DONE</text>
<text x="280.7" y="40.4">DONE</text>
<text x="336.5" y="37.9">DONE</text>
<text x="336.5" y="40.4">DONE</text>
<text x="280.7" y="43">DONE</text>
<text x="280.7" y="45.5">DONE</text>
<text x="336.5" y="43">DONE</text>
<text x="280.7" y="48">DONE</text>
<text x="280.7" y="50.6">DONE</text>
<text x="336.5" y="50.6">DONE</text>
<text x="336.5" y="48">DONE</text>
<text x="285.8" y="64.5">DONE</text>
<text x="337.8" y="64.5">DONE</text>
<text x="285.8" y="67.1">DONE</text>
<text x="285.8" y="69.6">DONE</text>
<text x="337.8" y="69.6">DONE</text>
<text x="337.8" y="67.1">DONE</text>
<text x="285.8" y="74.7">DONE</text>
<text x="285.8" y="72.2">DONE</text>
<text x="285.8" y="77.2">DONE</text>
<text x="337.8" y="72.2">NC</text>
<text x="285.8" y="82.3">DONE</text>
<text x="285.8" y="79.8">DONE</text>
<text x="335.3" y="100.1">DONE</text>
<text x="281.9" y="107.7">DONE</text>
<text x="281.9" y="105.2">DONE</text>
<text x="281.9" y="102.6">DONE</text>
<text x="335.3" y="102.6">DONE</text>
<text x="335.3" y="105.2">DONE</text>
<text x="335.3" y="107.7">DONE</text>
<text x="281.9" y="110.3">DONE</text>
<text x="281.9" y="112.8">DONE</text>
<text x="335.3" y="112.8">DONE</text>
<text x="281.9" y="117.9">DONE</text>
<text x="281.9" y="115.3">DONE</text>
<text x="335.3" y="117.9">DONE</text>
<text x="335.3" y="115.3">DONE</text>
</g>
<g font-size="1.8" fill="#848400">
<text x="35.6" y="55.7">File:</text>
<text x="40.8" y="55.7">sheets/main_vol_ui.kicad_sch</text>
<text x="120.6" y="54.4">File:</text>
<text x="125.9" y="54.4">sheets/adsr-logic.kicad_sch</text>
<text x="231.1" y="54.4">File:</text>
<text x="236.4" y="54.4">sheets/glide_ui.kicad_sch</text>
<text x="35.6" y="93.8">File:</text>
<text x="40.8" y="93.8">sheets/vco1_ui.kicad_sch</text>
<text x="120.6" y="93.8">File:</text>
<text x="125.9" y="93.8">sheets/vco2_ui.kicad_sch</text>
<text x="195.6" y="93.8">File:</text>
<text x="200.8" y="93.8">sheets/lfo_ui.kicad_sch</text>
<text x="424.2" y="93.8">File:</text>
<text x="429.4" y="93.8">sheets/power.kicad_sch</text>
<text x="424.2" y="116.6">File:</text>
<text x="429.4" y="116.6">sheets/io.kicad_sch</text>
<text x="35.6" y="131.9">File:</text>
<text x="40.8" y="131.9">sheets/filter_ui.kicad_sch</text>
<text x="120.6" y="131.9">File:</text>
<text x="125.9" y="131.9">sheets/noise_ui.kicad_sch</text>
<text x="205.7" y="131.9">File:</text>
<text x="211" y="131.9">sheets/playground_ui.kicad_sch</text>
</g>
</svg>
